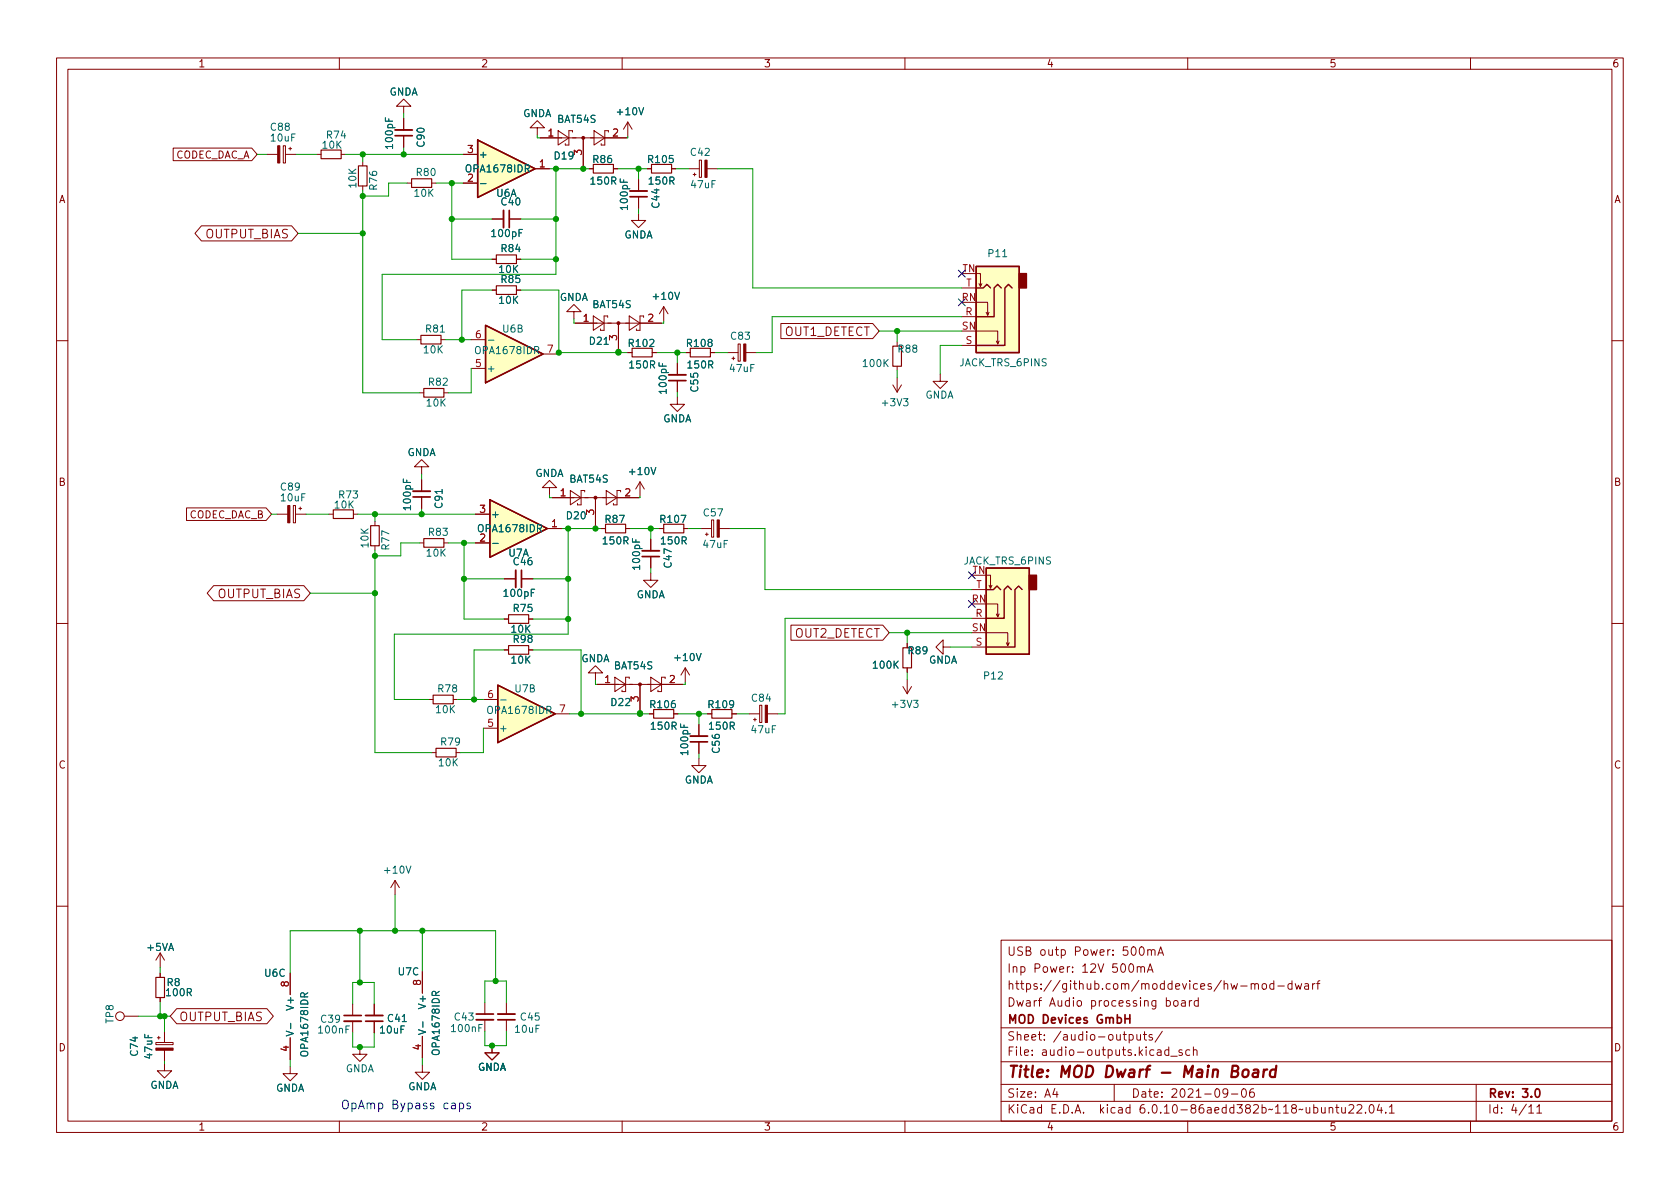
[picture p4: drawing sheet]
<svg xmlns="http://www.w3.org/2000/svg" width="297mm" height="210mm" viewBox="0 0 297 210" stroke-linecap="round" stroke-linejoin="round" font-family="sans-serif">
<g fill="none" stroke="#840000" stroke-width=".18">
<path d="M10 10.2h277v190.1h-277zM12 12.2h273v186.1h-273zM60 10.2v2M71.4 18.8h1.2l-1.2-1.3-1.3 1.3h1.3v1.3M110 10.2v2M160 10.2v2M210 10.2v2M260 10.2v2M30.6 26.2h13.9l1 1.1-1 1.1h-13.9zM35.6 39.9h16l1.1 1.4-1.1 1.3h-16l-1.1-1.3zM47.2 27.3h1.9M50.1 25.8h.4v3h-.4z"/>
<path d="M50.5 27.3h1.8M51.1 26.3h.5M51.3 26v.5M56 27.3h.8M60.3 27.3h.8M64.1 28.6v.7M64.1 32.9v.7M71.4 20.9v2.1M71.4 24v2M72 32.4h.8M76.3 32.4h.8M81.9 32.4h2.6"/>
<path d="M81.9 27.3h2.6M87 38.7h2M90 38.7h2.1M94.6 29.8h2.6M95 22.6h1.3l-1.3-1.3-1.3 1.3h1.3v1.3M95.5 24.4h15.2M98.7 23.1l1.9 1.3-1.9 1.2zM101.2 23.4v-.3h-.6v2.5h-.7v-.2M103.1 24.4v5.1M104.1 29.8h.8M105 23.1l1.9 1.3-1.9 1.2zM107.6 23.4v-.3h-.7v2.5h-.6v-.2"/>
<path d="M108.5 29.8h.7M111 21.6l-.8 1.3M111 21.6v2.5M111 21.6l.8 1.3M112.9 37.7v1.3h1.3l-1.3 1.3-1.3-1.3h1.3M112.9 31.7v2.1M112.9 34.8v2M114.4 29.8h.8M118.7 29.8h.8M121.8 29.8h1.8M122.6 30.9h.5M122.8 30.6v.5"/>
<path d="M123.6 28.3h.4v3.1h-.4zM125 29.8h1.9M87 51.3h.8M87 45.8h.8M91.3 51.3h.8M91.3 45.8h.8M101.5 55.1h1.2l-1.2-1.3-1.3 1.3h1.3v1.3M101.7 57.1h15.3M104.9 55.9l1.9 1.2-1.9 1.3zM107.4 56.1v-.2h-.6v2.5h-.6v-.2M109.3 57.1v5.1M111.3 55.9l1.9 1.2-1.9 1.3z"/>
<path d="M113.8 56.1v-.2h-.6v2.5h-.7v-.2M117.3 54.2l-.7 1.3M117.3 54.2v2.6M117.3 54.2l.8 1.3M138.1 57.2h16.2l1.1 1.3-1.1 1.4h-16.2zM170.1 56h2.5M170.1 50.9h2.5M172.6 48.4h.8v2.3l.2-.5M172.6 53.5h2v2.2l.3-.5M172.6 58.5h3.8v2.3l.3-.5M173.1 50.2l.3 .5M174.4 55.2l.2 .5"/>
<path d="M10 60.2h2M73.7 60.1h.7M74.2 69.5h.7M78 60.1h.7M78.5 69.5h.7M83.3 65.1h2.6M83.3 60.1h2.6M96 62.6h2.6M111 62.4h.8M115.3 62.4h.8M119.8 70.2v1.3h1.2l-1.2 1.3-1.3-1.3h1.3M119.8 64.3v2"/>
<path d="M119.8 67.3v2M121.3 62.4h.7M125.6 62.4h.8M128.7 62.4h1.8M129.4 63.4h.5M129.7 63.1v.5M130.5 60.8h.4v3.1h-.4zM131.9 62.4h1.8M157.9 68.1l.7 1.2M158.6 60.4v.8M158.6 64.8v.7M158.6 66.8v2.5"/>
<path d="M159.4 68.1l-.8 1.2M166.2 66.2v1.2h-1.2l1.2 1.3 1.3-1.3h-1.3M170.1 61.1h2.5M176.1 60.3l.3 .5M285 60.2h2M33 89.8h14.1l.9 1.1-.9 1.1h-14.1zM49 90.9h1.9M51.9 89.4h.3v3.1h-.3zM52.2 90.9h1.9M52.8 89.9h.5M53.1 89.7v.5M58.2 90.9h.7"/>
<path d="M62.5 90.9h.7M66.3 92.2v.8M66.3 96.5v.8M74.2 96h.7M74.5 82.5h1.3l-1.3-1.2-1.2 1.2h1.2v1.3M74.5 84.8v2.1M74.5 87.9v2M78.5 96h.7M84.1 96h2.5M84.1 90.9h2.5M96.8 93.5h2.5M97.2 86.2h1.2l-1.2-1.2-1.3 1.2h1.3v1.3"/>
<path d="M97.7 88h15.2M100.8 86.7l1.9 1.3-1.9 1.3zM103.4 87v-.3h-.7v2.6h-.6v-.3M105.3 88v5.1M106.3 93.5h.8M107.2 86.7l1.9 1.3-1.9 1.3zM109.7 87v-.3h-.6v2.6h-.6v-.3M110.6 93.5h.8M113.2 85.2l-.8 1.3M113.2 85.2v2.6M113.2 85.2l.7 1.3M115.1 95.4v2"/>
<path d="M115.1 98.4v2.1M116.6 93.5h.7M120.9 93.5h.8M124 93.5h1.8M124.7 94.5h.5M125 94.2v.5M125.8 91.9h.4v3.1h-.4zM127.2 93.5h1.8M10 110.2h2M37.8 103.6h15.9l1.2 1.3-1.2 1.3h-15.9l-1.2-1.3zM89.2 102.4h2M89.2 114.9h.7"/>
<path d="M89.2 109.5h.7M92.2 102.4h2M93.5 114.9h.7M93.5 109.5h.7M105.3 119h1.3l-1.3-1.3-1.3 1.3h1.3v1.3M108.7 119.8l1.9 1.2-1.9 1.3zM115.1 101.3v1.3h1.2l-1.2 1.3-1.3-1.3h1.3M115.1 119.8l1.9 1.2-1.9 1.3zM121.2 118.1l-.8 1.3M121.2 118.1v2.5M121.2 118.1l.7 1.3M139.8 110.5h16.3l1.1 1.4-1.1 1.3h-16.3z"/>
<path d="M160.4 113.8v.7M160.4 118.1v.8M166.8 114.4v1.3l-1.3-1.3 1.3-1.2v1.2h1.2M171.8 109.3h2.6M171.8 114.4h2.6M171.8 104.3h2.6M174.4 101.7h.7v2.3l.3-.5M174.4 106.8h2v2.3l.3-.5M174.4 111.9h3.8v2.3l.2-.5M174.9 103.5l.2 .5M176.1 108.6l.3 .5M177.9 113.7l.3 .5"/>
<path d="M285 110.2h2M75.8 123.7h.8M76.3 133.1h.8M80.1 123.7h.8M80.6 133.1h.8M85.5 128.8h2.5M85.5 123.7h2.5M98.2 126.2h2.5M105.5 121h15.3M111.3 120v-.2h-.7v2.5h-.6v-.3M113.2 121v5.1M114.8 126.2h.8"/>
<path d="M117.6 120v-.2h-.6v2.5h-.7v-.3M119.1 126.2h.8M123.6 134.1v1.3h1.2l-1.2 1.2-1.3-1.2h1.3M123.6 128.1v2.1M123.6 131.2v2M125.1 126.2h.8M129.4 126.2h.8M132.5 126.2h1.8M133.2 127.2h.5M133.5 127v.5M134.3 124.7h.4v3.1h-.4zM135.7 126.2h1.8"/>
<path d="M159.6 121.4l.8 1.3M160.4 120.1v2.6M161.2 121.4l-.8 1.3M69.8 155.7l-.7 1.3M69.8 155.7v2.5M69.8 155.7l.8 1.3M10 160.2h2M22 179.7h2.5M28.3 168.5l-.7 1.3M28.3 168.5v2.6M28.3 172.1v.7M28.3 176.4v.8"/>
<path d="M28.3 168.5l.8 1.3M31.2 178.4h16l1.1 1.3-1.1 1.3h-16l-1.1-1.3zM51.3 172.1v3.8M62.4 177.5v2.1M66.2 177.5v2.1M74.7 171.8v3.8M85.7 177.3v2M89.5 177.3v2M177 166.3h108v32h-108zM199.7 170.6l.2-.2a.81 .81 0 0 1 .6 .7 .81 .81 0 0 1-.3 .8h-.1a.81 .81 0 0 1-.4-1.3zM201.1 171.1l.2-.2 .3 .1 .1 .9M201.1 170.9v1"/>
<path d="M201.6 167.6l.2-.2a.81 .81 0 0 1 .6 .7 .81 .81 0 0 1-.3 .8h-.2a.81 .81 0 0 1-.3-1.3zM201.7 171.1l.2-.2 .4 .1 .1 .9M202.9 171.9l.5-1.5 .5 1.5M202.9 168.1l.2-.2 .4 .1 .1 .9M202.9 167.9v1M203 171.5h.7M203.6 168.1l.2-.2 .3 .1 .1 .9M204.7 168.9l.5-1.5 .5 1.5M204.9 168.5h.7M206.2 177l.4-.1 .3 .3v.4l-.1 .3h-.6M207.6 177l.4-.1 .3 .3v.4l-.3 .3h-.4l-.1-.3v-.4zM208.9 177h.6l.1 .9"/>
<path d="M209.6 177.3l-.5 .1a.29 .29 0 0 0-.2 .2 .29 .29 0 0 0 .2 .3h.5M210.3 176.9v1M210.7 176.9l-.3 .1-.1 .2M211.9 177l-.5-.1-.3 .3v.4l.2 .3h.6M211.9 176.4v1.5M221.2 174.1l.2-.2 .4 .1 .1 .9M221.2 173.9v1M221.9 174.1l.2-.2 .3 .1 .1 .9M223.3 174l.3-.1 .3 .3v.4l-.3 .3h-.3l-.2-.3v-.4zM225.2 174l-.4-.1-.3 .3v.4l.1 .3h.6M225.2 173.4v1.5M225.9 174.4h1.2"/>
<path d="M228.4 174l-.4-.1-.3 .3v.4l.2 .3h.5M228.4 173.4v1.5M229 173.9l.3 1 .3-.7 .3 .7 .2-1M230.7 174h.6l.1 .9M231.4 174.3l-.5 .1a.29 .29 0 0 0-.3 .2 .29 .29 0 0 0 .3 .3h.5M232.1 173.9v1M232.5 173.9l-.3 .1-.1 .2M232.8 173.9h.6M233.4 173.4l-.4 .2v1.3M285 160.2h2M27.6 184.3h3v.4h-3zM27.8 183.5h.5"/>
<path d="M28.1 183.3v.5M29.1 188.1v1.3h1.3l-1.3 1.2-1.3-1.2h1.3M29.1 182.5v1.8M29.1 185.7v1.9M51.3 188.6v1.3h1.3l-1.3 1.2-1.3-1.2h1.3M51.3 183.5v3.8M60 198.3v2M62.4 180.6v2M63.6 185.2v1.2h1.3l-1.3 1.3-1.2-1.3h1.2M66.2 180.6v2M74.7 188.3v1.3h1.2l-1.2 1.3-1.3-1.3h1.3M74.7 183.3v3.8"/>
<path d="M85.7 180.3v2.1M87 184.9v1.3h1.3l-1.3 1.2-1.3-1.2h1.3M89.5 180.3v2.1M110 198.3v2M160 198.3v2M177 194.8h108M177 191.8h108M177 187.8h108M177 181.8h108M186.5 192.5l-.4 1h1M186.9 193v1M197 191.8v3"/>
<path d="M199.6 183l.5-.1 .3 .3v.4l-.2 .3h-.6M199.6 182.9v1.5M201 182.9l.1 1h.3l.2-.1M201.6 182.9v1M202.1 182.9h.6M202.4 182.4v1.3l.3 .2M203.7 183l-.3-.1-.3 .2 .1 .3 .5 .1v.4h-.6M205.5 182.4l-1.3 1.9M206.6 185.7l-.4-.1-.3 .3v.4l.2 .3h.5M206.6 185.1v1.5M207 186.8h1.1M209 185.7l-.4-.1-.2 .2 .1 .3 .5 .1v.4h-.6"/>
<path d="M210 198.3v2M210.4 185.7l-.5-.1-.3 .3v.4l.2 .3h.6M211 185.8l.2-.2 .4 .1v.9M211 185.1v1.5M217.1 193.2l-.3 .3h-.3l-.3-.3 .2-.6 .4-.1 .2 .2a.99 .99 0 0 1-.4 1.3h-.2M217.7 193.5h1.2M219.7 192.6l.2-.1a.81 .81 0 0 1 .5 .7 .81 .81 0 0 1-.3 .8h-.1a.81 .81 0 0 1-.6-.6 .81 .81 0 0 1 .3-.8zM221.6 192.5a.59 .59 0 0 0-.7 .7v.5l.2 .3h.4l.2-.1 .1-.5-.2-.2-.4-.1-.3 .3M235 196l.2-.2 .4 .1v.9M235 195.8v1M236.1 195.8h.6M236.4 195.3v1.3l.3 .2"/>
<path d="M237.2 195.8l.1 1h.3l.3-.1M237.9 195.8v1M238.5 195.5l.6-.2 .2 .2 .1 .3-1 1h1M239.9 195.5l.6-.2 .2 .2 .1 .3-.9 1h.9M241.4 196.7v.1M242.3 195.4l.1-.1a.81 .81 0 0 1 .6 .7 .81 .81 0 0 1-.3 .8h-.1a.81 .81 0 0 1-.6-.6 .81 .81 0 0 1 .3-.8zM243.9 195.3l-.4 1h.9M244.2 195.8v1M245 196.7v.1M245.6 195.8l.5-.5v1.5M245.6 196.8h.9M260 198.3v2"/>
<path d="M261 191.8v6.5M270.3 195.8l.4-.5v1.5M270.3 196.8h.9M271.7 195.8l.5-.5v1.5M271.7 196.8h.9"/>
<circle cx="21.2" cy="179.7" r=".76"/>
</g>
<g fill="none" stroke="#840000" stroke-width=".3">
<path d="M69.8 24h3.1M90 37.2v3.1M111.4 34.8h3M118.2 67.3h3.1M73 87.9h3.1M113.5 98.4h3.1M92.2 100.8v3.1M122 131.2h3.1M60.8 179.6h3.1M84.2 179.3h3M198.9 179.4v1.5M199.8 179.4v1.5"/>
<path d="M64.6 180.6h3.1M88 180.3h3.1M198.9 180.1h.9M271.6 192.6l.2-.1a.82 .82 0 0 1 .6 .7 .82 .82 0 0 1-.3 .8h-.2a.81 .81 0 0 1-.6-.6 .81 .81 0 0 1 .3-.8z"/>
</g>
<path d="M219.8 189.3a.52 .52 0 0 1 .6-.2 .52 .52 0 0 1 .4 .4l-.1 .6a.55 .55 0 0 1-.5 .4 .55 .55 0 0 1-.5-.4zM221.7 189.2l.2-.1 .5 .1v1.3M222.5 189.6l-.7 .1a.4 .4 0 0 0-.3 .3 .4 .4 0 0 0 .2 .5l.7-.1M223.5 189.1l-.2 1.4M224.1 189.1l-.4 .1-.3 .3M225.6 189.2a.66 .66 0 0 0-1 .3l-.1 .6 .2 .3 .1 .1 .6-.1M225.7 188.5l-.3 2" fill="none" stroke="#840000" stroke-width=".4"/>
<g fill="#840000" stroke="#840000" stroke-width=".18">
<path d="M126.8 91.9h.4v3.1h-.4z"/>
<path d="M49.1 25.8h.4v3h-.4z"/>
<path d="M124.6 28.3h.4v3.1h-.4z"/>
<path d="M135.3 124.7h.4v3.1h-.4z"/>
<path d="M131.5 60.8h.4v3.1h-.4z"/>
<path d="M50.9 89.4h.4v3.1h-.4z"/>
<path d="M27.6 185.3h3v.4h-3z"/>
<circle cx="105.3" cy="88" r=".25"/>
<circle cx="109.3" cy="57.1" r=".25"/>
<circle cx="103.1" cy="24.4" r=".25"/>
<circle cx="113.2" cy="121" r=".25"/>
</g>
<g fill="none" stroke="#840000" stroke-width=".2">
<path d="M56.8 26.5h3.5v1.6h-3.5zM63.4 29.3h1.5v3.6h-1.5zM72.8 31.6h3.5v1.5h-3.5zM104.9 29.1h3.6v1.5h-3.6zM115.2 29.1h3.5v1.5h-3.5zM74.4 59.3h3.6v1.5h-3.6zM87.8 50.5h3.5v1.6h-3.5zM87.8 45.1h3.5v1.5h-3.5zM74.9 68.7h3.6v1.5h-3.6zM111.8 61.6h3.5v1.5h-3.5zM122 61.6h3.6v1.5h-3.6zM157.9 61.2h1.5v3.6h-1.5z"/>
<path d="M58.9 90.2h3.6v1.5h-3.6zM65.5 93h1.6v3.5h-1.6zM74.9 95.2h3.6v1.6h-3.6zM107.1 92.7h3.5v1.5h-3.5zM117.3 92.7h3.6v1.5h-3.6zM89.9 114.2h3.6v1.5h-3.6zM89.9 108.7h3.6v1.5h-3.6zM159.6 114.5h1.6v3.6h-1.6zM76.6 122.9h3.5v1.6h-3.5zM77.1 132.3h3.5v1.6h-3.5zM115.6 125.5h3.5v1.5h-3.5zM125.9 125.5h3.5v1.5h-3.5z"/>
<path d="M27.6 172.8h1.5v3.6h-1.5z"/>
</g>
<g fill="#ffffc2" stroke="#ffffc2" stroke-width=".18">
<path d="M85.9 57.5l10.1 5.1-10.1 5.1z"/>
<path d="M84.5 24.8l10.1 5-10.1 5.1z"/>
<path d="M86.6 88.4l10.2 5.1-10.2 5z"/>
<path d="M88 121.2l10.2 5-10.2 5.1z"/>
<path d="M174.4 100.5h7.6v15.2h-7.6z"/>
<path d="M172.6 47.1h7.6v15.3h-7.6z"/>
</g>
<path d="M84.5 24.8l10.1 5-10.1 5.1zM85.9 57.5l10.1 5.1-10.1 5.1zM172.6 47.1h7.6v15.3h-7.6zM172.6 50.9h1.3l.6-.6 .6 .6M177 50.9l-.6-.6-.6 .6v5.1h-3.2M178.9 50.9l-.6-.6-.6 .6v10.2h-5.1M86.6 88.4l10.2 5.1-10.2 5zM174.4 100.5h7.6v15.2h-7.6zM174.4 104.3h1.2l.7-.7 .6 .7M178.8 104.3l-.6-.7-.7 .7v5h-3.1M180.7 104.3l-.6-.7-.6 .7v10.1h-5.1M88 121.2l10.2 5-10.2 5.1z" fill="none" stroke="#840000" stroke-width=".25"/>
<path d="M85 32.5h.9M86.4 60.2h.9M87.1 96.1h1M88.5 123.8h1M51.4 180.9v1M74.8 180.7v1" fill="none" stroke="#006464" stroke-width=".18"/>
<path d="M69.8 23h3.1M89 37.2v3.1M111.4 33.8h3M118.2 66.3h3.1M73 86.9h3.1M113.5 97.4h3.1M91.2 100.8v3.1M122 130.2h3.1M64.6 179.6h3.1M88 179.3h3.1M60.8 180.6h3.1M84.2 180.3h3" fill="none" stroke="#840000" stroke-width=".33"/>
<g fill="#840000" stroke="#840000" stroke-width=".25">
<path d="M182 101.7h1.3v2.6h-1.3z"/>
<path d="M180.2 48.4h1.3v2.5h-1.3z"/>
</g>
<path d="M81.2 195.1h.5l.3 .3v.4l-.2 .2h-.6M81.2 195.1v1.5M83.1 195.1h-.3l-.2 .2v.2l.5 .1v.4h-.5" fill="none" stroke="#0000c2" stroke-width=".18"/>
<g fill="none" stroke="#009600" stroke-width=".18">
<path d="M45.5 27.3h1.7M52.3 27.3h3.7M61.1 27.3h20.8M64.1 27.3v1.3M64.1 33.6v35.9h10.1M71.4 20.1v.8M71.4 26v1.3M72 32.4h-3.3v2.3h-4.6M77.1 32.4h4.8M79.9 38.7h7.1M79.9 32.4v13.4h7.1M92.1 38.7h6.2"/>
<path d="M95 23.9v.5h.5M97.2 29.8h6.9M98.3 29.8v18.7h-30.7v11.6h6.1M103.1 29.5v.3M109.2 29.8h5.2M111 24.1v.3h-.3M112.9 29.8v1.9M112.9 36.8v.9M119.5 29.8h2.3M126.9 29.8h6.2v21.1h37M52.7 41.3h11.4M87 51.3h-5.3v8.8"/>
<path d="M92.1 51.3h6.7v11.3h-.2M92.1 45.8h6.2M101.5 56.4v.7h.2M117.3 56.8v.3h-.3M155.4 58.5h14.7M158.6 58.5v1.9M170.1 56h-33.6v6.4h-2.8M78.7 60.1h4.6M83.3 65.1v4.4h-4.1M98.8 62.4h12.2M109.3 62.2v.2M116.1 62.4h5.2"/>
<path d="M119.8 62.4v1.9M119.8 69.3v.9M126.4 62.4h2.3M158.6 65.5v1.3M170.1 61.1h-3.9v5.1M48 90.9h1M54.1 90.9h4.1M63.2 90.9h20.9M66.3 97.3v35.8h10M66.3 90.9v1.3M74.2 96h-3.3v2.3h-4.6M74.5 83.8v1"/>
<path d="M74.5 89.9v1M79.2 96h4.9M82 96v13.5h7.2M97.2 87.5v.5h.5M99.3 93.5h7M100.5 93.5v18.6h-30.8v11.6h6.1M105.3 93.1v.4M111.4 93.5h5.2M113.2 87.8v.2h-.3M115.1 93.5v1.9M121.7 93.5h2.3M129 93.5h6.3v10.8h36.5"/>
<path d="M54.9 104.9h11.4M82 102.4h7.2M89.2 114.9h-5.4v8.8M94.2 114.9h8.5v11.3M94.2 109.5h6.3M94.2 102.4h6.3M115.1 100.5v.8M157.2 111.9h14.6M160.4 111.9v1.9M160.4 118.9v1.2M168 114.4h3.8M171.8 109.3h-33v16.9h-1.3"/>
<path d="M80.9 123.7h4.6M85.5 128.8v4.3h-4.1M100.7 126.2h14.1M105.3 120.3v.7h.2M113.2 126.1v.1M119.9 126.2h5.2M121.2 120.6v.4h-.4M123.6 126.2v1.9M123.6 133.2v.9M130.2 126.2h2.3M69.8 158.2v6.4M24.5 179.7h5.6"/>
<path d="M28.3 171.1v1M28.3 177.2v2.5M29.1 179.7v2.8M51.3 172.1v-7.5h36.3v8.9M62.4 177.5v-3.8h3.8v3.8M63.6 164.6v9.1M74.7 164.6v7.2M85.7 177.3v-3.8h3.8v3.8M29.1 187.6v.5M51.3 187.3v1.3M62.4 182.6v2.6h3.8v-2.6M74.7 187.1v1.2"/>
<path d="M85.7 182.4v2.5h3.8v-2.5"/>
</g>
<path d="M169.4 47.8l1.3 1.2M169.4 52.9l1.3 1.2M170.7 47.8l-1.3 1.2M170.7 52.9l-1.3 1.2M171.2 106.2l1.2 1.2M171.2 101.1l1.2 1.2M172.4 106.2l-1.2 1.2M172.4 101.1l-1.2 1.2" fill="none" stroke="#000084" stroke-width=".18"/>
<g fill="#009600" stroke="#009600" stroke-width=".18">
<circle cx="28.3" cy="179.7" r=".46"/>
<circle cx="29.1" cy="179.7" r=".46"/>
<circle cx="63.6" cy="185.2" r=".46"/>
<circle cx="87" cy="184.9" r=".46"/>
<circle cx="66.3" cy="98.3" r=".46"/>
<circle cx="66.3" cy="104.9" r=".46"/>
<circle cx="66.3" cy="90.9" r=".46"/>
<circle cx="74.5" cy="90.9" r=".46"/>
<circle cx="69.8" cy="164.6" r=".46"/>
<circle cx="63.6" cy="164.6" r=".46"/>
<circle cx="74.7" cy="164.6" r=".46"/>
<circle cx="63.6" cy="173.7" r=".46"/>
<circle cx="87.6" cy="173.5" r=".46"/>
<circle cx="82" cy="96" r=".46"/>
<circle cx="82" cy="102.4" r=".46"/>
<circle cx="83.8" cy="123.7" r=".46"/>
<circle cx="100.5" cy="93.5" r=".46"/>
<circle cx="64.1" cy="27.3" r=".46"/>
<circle cx="64.1" cy="34.7" r=".46"/>
<circle cx="71.4" cy="27.3" r=".46"/>
<circle cx="115.1" cy="93.5" r=".46"/>
<circle cx="100.5" cy="102.4" r=".46"/>
<circle cx="105.3" cy="93.5" r=".46"/>
<circle cx="79.9" cy="38.7" r=".46"/>
<circle cx="64.1" cy="41.3" r=".46"/>
<circle cx="79.9" cy="32.4" r=".46"/>
<circle cx="81.7" cy="60.1" r=".46"/>
<circle cx="98.3" cy="45.8" r=".46"/>
<circle cx="98.8" cy="62.4" r=".46"/>
<circle cx="158.6" cy="58.5" r=".46"/>
<circle cx="160.4" cy="111.9" r=".46"/>
<circle cx="119.8" cy="62.4" r=".46"/>
<circle cx="100.5" cy="109.5" r=".46"/>
<circle cx="113.2" cy="126.1" r=".46"/>
<circle cx="123.6" cy="126.2" r=".46"/>
<circle cx="102.7" cy="126.2" r=".46"/>
<circle cx="113.2" cy="126.2" r=".46"/>
<circle cx="103.1" cy="29.8" r=".46"/>
<circle cx="98.3" cy="38.7" r=".46"/>
<circle cx="112.9" cy="29.8" r=".46"/>
<circle cx="109.3" cy="62.2" r=".46"/>
<circle cx="109.3" cy="62.4" r=".46"/>
<circle cx="98.3" cy="29.8" r=".46"/>
</g>
<text font-size="2.8" fill="#840000" x="178" y="190.6">Title: MOD Dwarf - Main Board</text>
<g font-size="2.1" fill="#840000">
<text x="36.2" y="42.1">OUTPUT_BIAS</text>
<text x="138.6" y="59.4">OUT1_DETECT</text>
<text x="38.4" y="105.8">OUTPUT_BIAS</text>
<text x="140.4" y="112.8">OUT2_DETECT</text>
<text x="178" y="172">Inp Power: 12V 500mA</text>
<text x="178" y="169">USB outp Power: 500mA</text>
<text x="178" y="178">Dwarf Audio processing board</text>
<text x="178" y="175">https://github.com/moddevices/hw-mod-dwarf</text>
<text x="31.6" y="180.6">OUTPUT_BIAS</text>
<text x="178" y="184">Sheet: /audio-outputs/</text>
<text x="178" y="181">MOD Devices GmbH</text>
<text x="178" y="186.7">File: audio-outputs.kicad_sch</text>
<text x="178" y="196.9">KiCad E.D.A. kicad 6.0.10-86aedd382b~118~ubuntu22.04.1</text>
<text x="178" y="194.1">Size: A4</text>
<text x="200" y="194.1">Date: 2021-09-06</text>
<text x="263" y="194.1">Rev: 3.0</text>
<text x="263" y="196.9">Id: 4/11</text>
</g>
<text font-size="2.1" fill="#0000c2" x="60.2" y="196.2">OpAmp Bypass caps</text>
<g font-size="1.8" fill="#840000">
<text x="35" y="11.9">1</text>
<text x="85" y="11.9">2</text>
<text x="135" y="11.9">3</text>
<text x="185" y="11.9">4</text>
<text x="235" y="11.9">5</text>
<text x="285" y="11.9">6</text>
<text x="30.7" y="28">CODEC_DAC_A</text>
<text x="10.3" y="35.9">A</text>
<text x="285.3" y="35.9">A</text>
<text x="10.3" y="85.9">B</text>
<text x="285.3" y="85.9">B</text>
<text x="33.3" y="91.7">CODEC_DAC_B</text>
<text x="10.3" y="135.9">C</text>
<text x="285.3" y="135.9">C</text>
<text x="10.3" y="185.9">D</text>
<text x="285.3" y="185.9">D</text>
<text x="35" y="199.9">1</text>
<text x="85" y="199.9">2</text>
<text x="135" y="199.9">3</text>
<text x="185" y="199.9">4</text>
<text x="235" y="199.9">5</text>
<text x="285" y="199.9">6</text>
</g>
<g font-size="1.8" fill="#006464">
<text x="68.8" y="16.9">GNDA</text>
<text x="47.9" y="23.1">C88</text>
<text x="92.4" y="20.7">GNDA</text>
<text x="98.6" y="21.7">BAT54S</text>
<text x="109.3" y="20.4">+10V</text>
<text x="48" y="25">10uF</text>
<text x="57.1" y="26.3">10K</text>
<text x="57.8" y="24.5">R74</text>
<text x="69.5" y="26.1" transform="rotate(-90 69.5 26.1)">100pF</text>
<text x="75.1" y="25.9" transform="rotate(-90 75.1 25.9)">C90</text>
<text x="84.6" y="27.9">+</text>
<text x="98.1" y="28.2">D19</text>
<text x="104.9" y="28.8">R86</text>
<text x="114.7" y="28.8">R105</text>
<text x="122.2" y="27.6">C42</text>
<text x="63" y="33.1" transform="rotate(-90 63 33.1)">10K</text>
<text x="66.7" y="33.5" transform="rotate(-90 66.7 33.5)">R76</text>
<text x="73.3" y="34.8">10K</text>
<text x="73.7" y="31.1">R80</text>
<text x="82.6" y="30.5">OPA1678IDR</text>
<text x="87.8" y="34.8">U6A</text>
<text x="104.6" y="32.6">150R</text>
<text x="114.9" y="32.6">150R</text>
<text x="122.3" y="33.3">47uF</text>
<text x="87.1" y="41.9">100pF</text>
<text x="88.7" y="36.3">C40</text>
<text x="111" y="36.9" transform="rotate(-90 111 36.9)">100pF</text>
<text x="116.6" y="36.7" transform="rotate(-90 116.6 36.7)">C44</text>
<text x="88.7" y="44.6">R84</text>
<text x="110.3" y="42.2">GNDA</text>
<text x="174.8" y="45.5">P11</text>
<text x="88.3" y="53.7">10K</text>
<text x="88.3" y="48.3">10K</text>
<text x="88.7" y="50">R85</text>
<text x="98.9" y="53.2">GNDA</text>
<text x="115.6" y="53">+10V</text>
<text x="75.4" y="58.8">R81</text>
<text x="88.9" y="58.8">U6B</text>
<text x="104.8" y="54.5">BAT54S</text>
<text x="75" y="62.5">10K</text>
<text x="84.3" y="62.6">OPA1678IDR</text>
<text x="86" y="65.8">+</text>
<text x="104.3" y="61">D21</text>
<text x="111.3" y="61.3">R102</text>
<text x="111.4" y="65.1">150R</text>
<text x="121.6" y="61.3">R108</text>
<text x="121.7" y="65.1">150R</text>
<text x="129.1" y="65.8">47uF</text>
<text x="129.3" y="60.1">C83</text>
<text x="152.7" y="64.9">100K</text>
<text x="158.9" y="62.4">R88</text>
<text x="169.7" y="64.8">JACK_TRS_6PINS</text>
<text x="75.5" y="71.9">10K</text>
<text x="75.9" y="68.2">R82</text>
<text x="117.9" y="69.4" transform="rotate(-90 117.9 69.4)">100pF</text>
<text x="123.4" y="69.2" transform="rotate(-90 123.4 69.2)">C55</text>
<text x="156.2" y="71.8">+3V3</text>
<text x="163.5" y="70.5">GNDA</text>
<text x="117.2" y="74.7">GNDA</text>
<text x="71.9" y="80.6">GNDA</text>
<text x="111.4" y="84">+10V</text>
<text x="49.7" y="86.7">C89</text>
<text x="49.7" y="88.6">10uF</text>
<text x="59.2" y="89.9">10K</text>
<text x="60" y="88.1">R73</text>
<text x="78.2" y="89.8" transform="rotate(-90 78.2 89.8)">C91</text>
<text x="94.6" y="84.3">GNDA</text>
<text x="100.8" y="85.3">BAT54S</text>
<text x="72.6" y="90" transform="rotate(-90 72.6 90)">100pF</text>
<text x="75.9" y="94.7">R83</text>
<text x="84.8" y="94.1">OPA1678IDR</text>
<text x="86.7" y="91.6">+</text>
<text x="100.3" y="91.8">D20</text>
<text x="107.1" y="92.5">R87</text>
<text x="116.9" y="92.5">R107</text>
<text x="124.5" y="91.3">C57</text>
<text x="65.2" y="96.8" transform="rotate(-90 65.2 96.8)">10K</text>
<text x="68.8" y="97.1" transform="rotate(-90 68.8 97.1)">R77</text>
<text x="75.5" y="98.4">10K</text>
<text x="89.9" y="98.4">U7A</text>
<text x="90.9" y="99.9">C46</text>
<text x="106.7" y="96.3">150R</text>
<text x="113.2" y="100.6" transform="rotate(-90 113.2 100.6)">100pF</text>
<text x="117" y="96.3">150R</text>
<text x="118.7" y="100.3" transform="rotate(-90 118.7 100.3)">C47</text>
<text x="124.4" y="96.9">47uF</text>
<text x="170.5" y="99.8">JACK_TRS_6PINS</text>
<text x="89.2" y="105.5">100pF</text>
<text x="112.5" y="105.8">GNDA</text>
<text x="90.5" y="111.9">10K</text>
<text x="90.9" y="113.7">R98</text>
<text x="90.9" y="108.2">R75</text>
<text x="90.5" y="117.3">10K</text>
<text x="102.7" y="117.1">GNDA</text>
<text x="108.6" y="118.4">BAT54S</text>
<text x="119.4" y="116.9">+10V</text>
<text x="154.5" y="118.2">100K</text>
<text x="160.7" y="115.7">R89</text>
<text x="164.1" y="117.3">GNDA</text>
<text x="77.5" y="122.4">R78</text>
<text x="91.1" y="122.4">U7B</text>
<text x="108.1" y="124.8">D22</text>
<text x="115.1" y="125.2">R106</text>
<text x="125.4" y="125.2">R109</text>
<text x="133" y="124.1">C84</text>
<text x="157.9" y="125.2">+3V3</text>
<text x="174.1" y="120.1">P12</text>
<text x="77.1" y="126.1">10K</text>
<text x="78" y="131.8">R79</text>
<text x="86.4" y="126.2">OPA1678IDR</text>
<text x="88.1" y="129.4">+</text>
<text x="115.2" y="129">150R</text>
<text x="125.5" y="129">150R</text>
<text x="132.9" y="129.7">47uF</text>
<text x="77.6" y="135.5">10K</text>
<text x="121.7" y="133.3" transform="rotate(-90 121.7 133.3)">100pF</text>
<text x="127.3" y="133.1" transform="rotate(-90 127.3 133.1)">C56</text>
<text x="121" y="138.6">GNDA</text>
<text x="68.1" y="154.5">+10V</text>
<text x="26.1" y="168.1">+5VA</text>
<text x="46.8" y="172.7">U6C</text>
<text x="70.4" y="172.5">U7C</text>
<text x="29.5" y="176.1">100R</text>
<text x="29.6" y="174.4">R8</text>
<text x="51.9" y="178.2" transform="rotate(-90 51.9 178.2)">V+</text>
<text x="75.3" y="178" transform="rotate(-90 75.3 178)">V+</text>
<text x="20.1" y="180.9" transform="rotate(-90 20.1 180.9)">TP8</text>
<text x="51.9" y="183.4" transform="rotate(-90 51.9 183.4)">V-</text>
<text x="56.5" y="182.7">100nF</text>
<text x="56.8" y="180.8">C39</text>
<text x="67.3" y="182.7">10uF</text>
<text x="68.6" y="180.7">C41</text>
<text x="75.3" y="183.1" transform="rotate(-90 75.3 183.1)">V-</text>
<text x="80" y="182.5">100nF</text>
<text x="80.4" y="180.5">C43</text>
<text x="91.2" y="182.6">10uF</text>
<text x="92.1" y="180.5">C45</text>
<text x="24.4" y="186.6" transform="rotate(-90 24.4 186.6)">C74</text>
<text x="26.9" y="187.1" transform="rotate(-90 26.9 187.1)">47uF</text>
<text x="54.5" y="186.6" transform="rotate(-90 54.5 186.6)">OPA1678IDR</text>
<text x="61" y="189.6">GNDA</text>
<text x="77.7" y="186.3" transform="rotate(-90 77.7 186.3)">OPA1678IDR</text>
<text x="84.4" y="189.4">GNDA</text>
<text x="26.5" y="192.5">GNDA</text>
<text x="48.7" y="193">GNDA</text>
<text x="72.1" y="192.8">GNDA</text>
</g>
<g font-size="1.8" fill="#a90000">
<text x="82.7" y="27">3</text>
<text x="95.4" y="29.6">1</text>
<text x="96.9" y="24.1">1</text>
<text x="102.9" y="27.4" transform="rotate(-90 102.9 27.4)">3</text>
<text x="108.3" y="24.1">2</text>
<text x="82.7" y="32.1">2</text>
<text x="170" y="53.2">RN</text>
<text x="170.1" y="48.1">TN</text>
<text x="170.8" y="50.7">T</text>
<text x="84.1" y="59.8">6</text>
<text x="103.1" y="56.9">1</text>
<text x="114.6" y="56.9">2</text>
<text x="170.1" y="58.3">SN</text>
<text x="170.7" y="55.7">R</text>
<text x="84.1" y="64.9">5</text>
<text x="96.8" y="62.4">7</text>
<text x="109.1" y="60.2" transform="rotate(-90 109.1 60.2)">3</text>
<text x="170.7" y="60.8">S</text>
<text x="99.1" y="87.8">1</text>
<text x="110.5" y="87.8">2</text>
<text x="84.9" y="95.8">2</text>
<text x="84.9" y="90.7">3</text>
<text x="97.6" y="93.2">1</text>
<text x="105" y="91" transform="rotate(-90 105 91)">3</text>
<text x="171.9" y="101.5">TN</text>
<text x="171.8" y="106.5">RN</text>
<text x="172.6" y="104">T</text>
<text x="171.9" y="111.6">SN</text>
<text x="172.5" y="109.1">R</text>
<text x="172.5" y="114.2">S</text>
<text x="86.2" y="123.4">6</text>
<text x="98.9" y="126">7</text>
<text x="107" y="120.8">1</text>
<text x="112.9" y="124.1" transform="rotate(-90 112.9 124.1)">3</text>
<text x="118.4" y="120.8">2</text>
<text x="86.2" y="128.5">5</text>
<text x="51.1" y="174.5" transform="rotate(-90 51.1 174.5)">8</text>
<text x="74.4" y="174.2" transform="rotate(-90 74.4 174.2)">8</text>
<text x="51.1" y="185.9" transform="rotate(-90 51.1 185.9)">4</text>
<text x="74.4" y="185.7" transform="rotate(-90 74.4 185.7)">4</text>
</g>
</svg>
